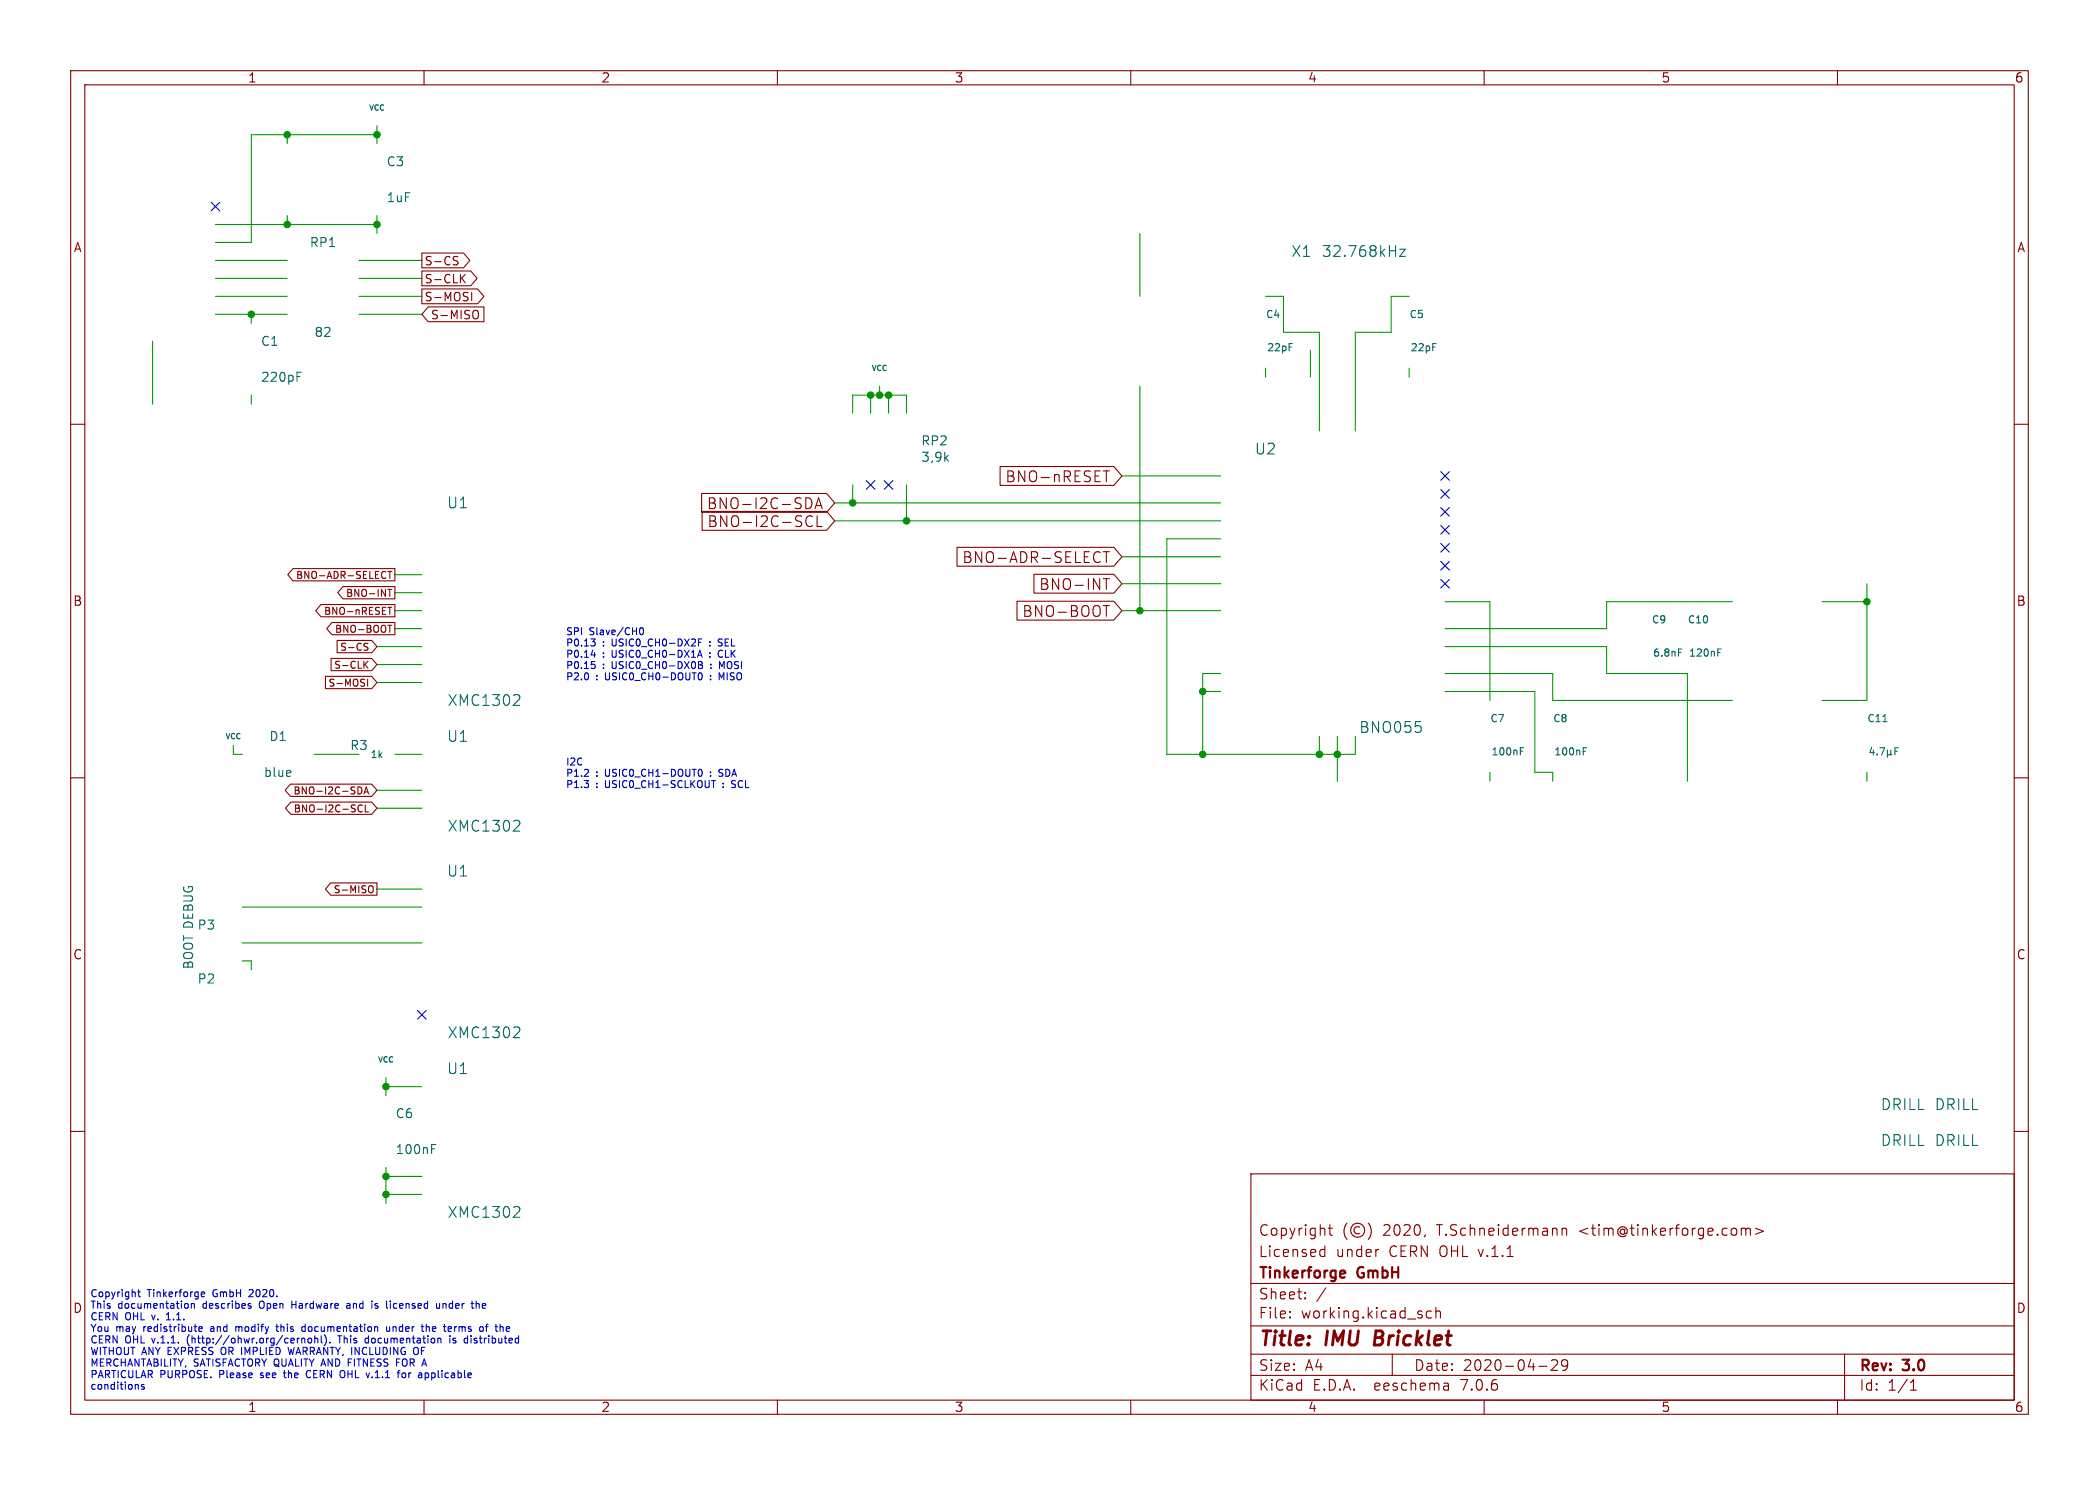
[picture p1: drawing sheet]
<svg xmlns="http://www.w3.org/2000/svg" width="297mm" height="210mm" viewBox="0 0 297 210" stroke-linecap="round" stroke-linejoin="round" font-family="sans-serif">
<g fill="none" stroke="#840000" stroke-width=".15">
<path d="M10 10h277v190h-277zM12 12h273v186h-273zM60 10v2M110 10v2M160 10v2M210 10v2M260 10v2M59.7 35.8h5.9l.9 1-.9 1.1h-5.9zM59.7 38.3h6.9l.9 1.1-.9 1h-6.9zM64.4 36.8l.3 .1 .1 .3-.2 .3h-.3M64.4 36.3h.4M65.3 39.3l.5 .7"/>
<path d="M65.8 38.8l-.7 .7M10 60h2M59.7 40.9h7.9l.9 1-.9 1.1h-7.9zM60.6 43.4h7.9v2.1h-7.9l-.9-1zM66.7 41.3v1.2M67.2 43.9a.4 .4 0 0 1 .5 .4v.4a.4 .4 0 0 1-.5 .4M285 60h2M99.3 69.8h17.7l1.1 1.3-1.1 1.4h-17.7zM99.3 72.3h17.7l1.1 1.4-1.1 1.3h-17.7zM114 70.4a.8 .8 0 0 1 .9 .5 .8 .8 0 0 1-.3 1h-.6M114.2 74.2a.53 .53 0 0 0 .8 .1M115 73.1a.53 .53 0 0 0-.8 .1"/>
<path d="M115.3 71.9l.5-1.5 .5 1.5M115.5 71.5h.7M115.6 72.9v1.6h.7M135.4 77.4h22.2l1.1 1.3-1.1 1.4h-22.2zM141.5 66h16.1l1.1 1.3-1.1 1.3h-16.1zM155.4 78l.3 .2M155.7 79.4l-.3 .1M156.1 78h.9M156.1 66.6h.9M156.5 66.6v1.5M156.5 78v1.5M41.5 80.4h14.4v1.7h-14.4l-.8-.8z"/>
<path d="M45.4 85.5h10.5v1.7h-10.5l-.7-.8zM46 95.7h6.6l.7 .8-.7 .9h-6.6zM46.9 93.1h5.7l.7 .9-.7 .8h-5.7zM47 88h8.9v1.8h-8.9l-.8-.9zM47.7 90.6h4.9l.7 .8-.7 .9h-4.9zM48.5 83h7.4v1.7h-7.4l-.7-.9zM51.6 93.9l.5 .6M51.7 91.4l.3 .1 .1 .3-.2 .2h-.3M51.7 91h.4M52 96.1v.9M52.1 93.5l-.6 .6M54.3 80.8l.3 .1"/>
<path d="M54.6 81.7l-.3 .1M54.9 83.4h.5M54.9 80.8h.5M54.9 85.9h.5M54.9 88.4h.5M55.2 80.8v1M55.2 83.4v.9M55.2 85.9v1M55.2 88.4v1M143.9 85h13.7l1.1 1.4-1.1 1.3h-13.7zM146.3 81.2h11.3l1.1 1.4-1.1 1.3h-11.3zM156.1 81.8h.9"/>
<path d="M156.1 85.6h.9M156.5 81.8v1.6M10 110h2M41.1 110.9h11.5l.7 .9-.7 .8h-11.5l-.7-.8zM41.1 113.4h11.5l.7 .9-.7 .9h-11.5l-.7-.9zM50.6 111.3a.5 .5 0 0 1 .6 .5 .5 .5 0 0 1-.6 .5M51.3 113.9a.47 .47 0 0 0-.7 .4 .47 .47 0 0 0 .5 .5l.2-.1M51.5 112.3l.3-1 .4 1M51.6 112h.5M51.7 113.8v1h.5M285 110h2M46.8 124.9h6.5v1.7h-6.5l-.8-.9z"/>
<path d="M52.4 125.3a.33 .33 0 0 1 .4 .3v.3a.33 .33 0 0 1-.4 .4M10 160h2M285 160h2M177 166h108v32h-108zM186.9 177.6l.1 .1 .5-.1M186.9 176.8l.1-.1 .5 .1M187.5 176.2v1.5M188 173.7h.5M188.2 173.2v1.3v.1l.3 .1M190.6 173a1.72 1.72 0 0 0 0 2.3M192.4 173.6a.52 .52 0 0 0-.8 .4 .52 .52 0 0 0 .8 .4M193.6 173a1.72 1.72 0 0 1 0 2.3"/>
<path d="M195 176.7h.1M201.7 174.6l-.2 .3M221 173.8a.37 .37 0 0 1 .7 .1v.8M221 173.7v1M246.4 173.8a.37 .37 0 0 1 .6 .1M246.4 173.7v1M247 173.9l.2-.2 .4 .1 .1 .9M247 173.9v.8M248.4 173.7l1.1 .4-1.1 .5M60 198v2M110 198v2M160 198v2"/>
<path d="M177 194.5h108M177 191.5h108M177 187.5h108M177 181.5h108M182.5 186.3h.1l-.1 .1M182.5 186.3v.1M182.5 185.5v.1M182.5 185.5h.1l-.1 .1M184.7 183.6v.1M184.7 183.6h-.1l.1 .1M184.7 182.8v.1M184.7 182.8h-.1l.1 .1"/>
<path d="M187.6 182.1l-1.3 2M197 191.5v3M202.5 185.5l-.4-.1-.3 .3v.4l.2 .2 .1 .1 .4-.1M203.2 185.5a.37 .37 0 0 1 .6 .1v.8M203.2 184.9v1.5M204.9 195.7l.1 .9M205 196.5l-.2 .1M205 196h-.2M210 198v2M217.7 193.2h1.2M219.5 192.4l.2-.1 .5 .1a.41 .41 0 0 1 .1 .5l-.8 .9h.9M221.8 192.9l-.3 .3h-.3l-.2-.3v-.3l.1-.2 .4-.1 .2 .1a.99 .99 0 0 1-.3 1.4h-.3"/>
<path d="M260 198v2M261 191.5v6.5M270.3 196.6h.9M270.3 195.5l.4-.4v1.5"/>
<circle cx="192.1" cy="174" r="1"/>
</g>
<path d="M194.7 188.2l-.3 2h.8" fill="none" stroke="#840000" stroke-width=".4"/>
<path d="M190.1 179.7l.2 .1v.2l-.7 .2M190.3 180.6l-.2 .1" fill="none" stroke="#840000" stroke-width=".3"/>
<g fill="none" stroke="#0000c2" stroke-width=".15">
<path d="M83.6 92.6h.7M83.7 93.6h.5M84 90.7l.2 .2v.3l-.2 .2M84 93.9l.2 .2v.3l-.2 .1M84.1 92.3v.7M84.2 90.4l-.3 .3M90.6 88.9l.1-.1a.53 .53 0 0 1 .4 .5 .53 .53 0 0 1-.4 .5l-.2-.4zM98.7 93l.3-1 .4 1M98.8 92.7h.5M98.8 93.6h.5l.1 .2-.2 .2M98.8 90.8h.4M98.8 94h.4"/>
<path d="M98.9 95.2h.1a.53 .53 0 0 1 .4 .4 .53 .53 0 0 1-.4 .5h-.1M99.2 94l.2 .2v.3h-.6M99.3 90.4h-.5v1M100.4 91.3v.1M100.4 90.7v.1M100.4 92.3v.1M100.4 92.9v.1M100.5 95.5v.1M100.5 96v.1M100.6 94.5h.1M100.6 93.9v.1M101.6 91.3l.4 .1"/>
<path d="M102 92a.53 .53 0 0 0-.4 .5 .53 .53 0 0 0 .4 .5M102 90.4h-.2l-.2 .2 .1 .2 .3 .1M102.1 95.9l-.3-.7v.9M102.1 94.3l-.3-.7v.9M82.7 109.8h.6M83.2 108.9v.3M98.9 108.8h.1a.53 .53 0 0 1 .4 .5 .53 .53 0 0 1-.4 .5l-.1-.1M100.5 109.7v.1M100.5 109.2v.1M100.7 110.4h.5M101 110.4v1M101.7 109.7l.4 .1"/>
<path d="M102.1 108.8h-.2l-.2 .2 .1 .2 .3 .1M102.3 111.3v.1M102.3 110.8v.1M103.5 111.3l.4 .1M103.7 110.4l-.2 .3 .4 .2M19.4 195.8l.2 .1v.6M19.5 182.7h.4M19.6 182.4v.8l.3 .2M20.4 195.8h-.2l-.2 .1 .1 .2 .3 .1v.2h-.4M23.5 186.7h.6M23.7 185.8l-.2 .1M26.3 184.3l.2 .1 .1 .1v.4l-.3 .1"/>
<path d="M26.5 189.2v.7M27.1 184.4l.1-.1 .3 .1v.6M27.1 184.3v.7M28.1 187.9h.5v-.2l-.3-.1-.2 .2 .1 .4h.4M28.5 182.8l.1-.1h.2l.2 .1v.1l-.5 .1M28.5 183.2l.1 .2 .3-.1M29.8 187.9v.3M31.3 190.7v.7M33.4 187.6v.7M33.7 187.6l-.3 .1M35.3 182.4l-.1 .1M35.4 184.7l.1 .1-.1 .2"/>
<path d="M35.4 184.3l.1 .1M35.8 182.8l-.6 .6h.6M36.7 184.1v.8M36.8 194.8h.1M36.9 194.2v.2M39 187.6h.4M39.2 187.3v.8l.2 .2M40.1 194.2h.4M40.2 193.8v.9l.3 .1M40.8 190.5l.2 1.1 .2-.8 .2 .8M41.3 184v1M41.3 184.5h.6"/>
<path d="M42.7 188.1l.2 .2 .3-.1M42.7 189.2v.7M42.7 189.3l.1-.1 .3 .1v.6M43.2 187.7l-.3-.1-.2 .2M43.2 187.3v1M43.5 193.9a.5 .5 0 0 0-.2 .6 .5 .5 0 0 0 .6 .3M43.7 189.3l.2-.1 .2 .2v.3l-.2 .2h-.2l-.1-.2zM44.5 189.3l.2-.1 .2 .1 .1 .6M44.5 188.9v1M45.5 188.9v.9l.1 .1M45.9 188.8a1.19 1.19 0 0 1 0 1.5M46.7 189.8v.1"/>
<path d="M48.1 188.9v1M48.7 193.9a.72 .72 0 0 1 0 .9M49.1 184.4h.4v.6M49.3 192.7h.3M49.5 184.6h-.3l-.2 .2 .2 .2h.3M51.7 189.8l.1 .1h.3M52.1 189.3l-.3-.1-.1 .1M52.1 188.9v1M53.1 185h.3M53.4 184.4l-.2-.1-.1 .2v.1l.3 .1M54.7 187.6v.6l.3 .1 .1-.1M55.1 187.6v.7"/>
<path d="M55.2 184v.1M55.6 187.6v.7M55.8 184.4l-.1 .1 .1 .5M55.8 187.6l-.2 .1M56.1 192.7h.3M57 194.2h.2l.2 .1v.3l-.2 .2h-.2l-.1-.2zM59.1 190.6a.72 .72 0 0 1 0 .9M60.2 194.2h.3l.1 .1v.5h-.4M60.3 187.7l.2-.1 .2 .1v.6M60.3 187.3v1M61.8 184.3v.7h.3l.1-.1M62.2 184.3v.7"/>
<path d="M62.2 189.2l.2 .2v.5M62.7 184.3v.7M63.1 184.4l-.3-.1-.1 .1M63.6 188.9v.1M63.6 189.2v.7M63.7 187.6l.2 .3h-.5M63.8 188.2l-.1 .1M64.1 189.9h.4M64.3 187.6v.7M64.4 187.7l-.1 .1M64.5 189.3l-.3-.1-.1 .2v.1l.4 .1M66.6 188.9v.1"/>
<path d="M66.6 189.2v.7M67.5 184.3l.3 .2v.5M68.3 184.4v.6M68.7 187.6h.4M68.7 184.6l-.5 .1M69.1 187.3l-.3 .1v.9M71.7 188.2h.4M71.7 187.7l.3-.1 .1 .3h-.5"/>
</g>
<g fill="none" stroke="#009600" stroke-width=".15">
<path d="M40.6 19.1v1.2M53.3 19.1h-17.7v15.2h-5.1M53.3 17.8v2.5M30.5 36.8h10.1M30.5 31.8h22.8M30.5 39.4h10.1M40.6 30.5v1.3M50.8 36.8h8.9M50.8 39.4h8.9M53.3 30.5v2.5M161.3 33v8.9M21.6 48.3v8.9"/>
<path d="M30.5 41.9h10.1M30.5 44.5h10.1M35.6 44.5v1.2M35.6 55.9v1.3M50.8 41.9h8.9M50.8 44.5h8.9M120.6 58.4v-2.5h7.7v2.5M123.2 55.9v2.5M124.5 54.6v1.3M125.7 55.9v2.5M161.3 54.6v31.8M179.1 41.9h2.5v5.1h5.1v14"/>
<path d="M179.1 52.1v1.2M185.4 49.5v3.8M199.4 41.9h-2.6v5.1h-5v14M199.4 52.1v1.2M118.1 73.7h54.6M118.1 71.1h54.6M120.6 68.6v2.5M128.3 68.6v5.1M158.7 78.7h14M158.7 67.3h14M172.7 76.2h-7.6v30.5h26.7v-2.6M53.3 91.4h6.4"/>
<path d="M53.3 96.5h6.4M53.3 94h6.4M55.9 83.8h3.8M55.9 86.4h3.8M55.9 88.9h3.8M55.9 81.3h3.8M158.7 86.4h14M158.7 82.6h14M170.2 97.8h2.5M172.7 95.3h-2.5v11.4M204.5 95.3h15.2v3.8h25.4M204.5 97.8h12.7v11.4h2.5v1.3"/>
<path d="M204.5 91.4h22.8v3.9h11.5v15.2M204.5 85.1h6.3v14M245.1 85.1h-17.8v3.8h-22.8M257.8 85.1h6.4M264.2 82.6v16.5h-6.4M33 105.4v1.3h1.3M44.4 106.7h6.4M53.3 114.3h6.4M53.3 111.8h6.4M55.9 106.7h3.8M186.7 104.1v2.6M189.2 104.1v6.4"/>
<path d="M210.8 109.2v1.3M264.2 109.2v1.3M34.3 135.9h1.3v1.3M34.3 133.4h25.4M34.3 128.3h25.4M53.3 125.7h6.4M54.6 153.7h5.1M54.6 152.4v2.5M54.6 166.4h5.1M54.6 165.1v5.1M54.6 168.9h5.1"/>
</g>
<g fill="none" stroke="#000084" stroke-width=".15">
<path d="M29.9 28.6l1.2 1.2M31.1 28.6l-1.2 1.2M122.6 68l1.2 1.2M123.8 68l-1.2 1.2M125.1 68l1.2 1.2M126.3 68l-1.2 1.2M203.9 66.7l1.2 1.2M203.9 69.2l1.2 1.3M203.9 71.8l1.2 1.2M203.9 76.9l1.2 1.2M203.9 79.4l1.2 1.2M203.9 74.3l1.2 1.2"/>
<path d="M205.1 66.7l-1.2 1.2M205.1 69.2l-1.2 1.3M205.1 71.8l-1.2 1.2M205.1 76.9l-1.2 1.2M205.1 79.4l-1.2 1.2M205.1 74.3l-1.2 1.2M203.9 81.9l1.2 1.3M205.1 81.9l-1.2 1.3M59.1 142.9l1.2 1.2M60.3 142.9l-1.2 1.2"/>
</g>
<g fill="none" stroke="#006464" stroke-width=".15">
<path d="M198 35.2h.8l-.8 1.1h.8M42 53.3h.4M42 52.6h.6M182.4 48.6h.5M202.7 48.6h.5M73.3 98.2l.1 .1a.41 .41 0 0 1 .1 .6l-.9 .9h1M237.5 91.8h.5M243.1 91.8h.4M243.1 92.3h.3M41.1 109l.1 .3-.7 .1M73.3 116l.1 .1a.41 .41 0 0 1 .1 .6l-.9 .8h1M201 102.8l.1 .1-.1 .5"/>
<path d="M215.1 106.2h.4M215.1 105.7h.5M224 106.2h.4M224 105.7h.5M264.8 105.7l-.2 .7h.6M265.1 106.1v.7M265.6 106.7v.1M266 105.7h.7l-.5 1.1M266.4 102.1h.6M267.1 106.1v1M267.1 106.6l.1 .2h.2l.1-.2M267.5 106.6l.2 .2"/>
<path d="M267.5 106.1v.5M268.1 106.2h.4M268.6 105.7h-.5v1.1M73.3 145.2l.1 .1a.41 .41 0 0 1 .1 .6l-.9 .8h1M61.1 162.5h.4M61.1 161.9h.6M73.3 170.6l.1 .1a.41 .41 0 0 1 .1 .6l-.9 .8h1"/>
</g>
<g fill="#009600" stroke="#009600" stroke-width=".15">
<circle cx="161.3" cy="86.4" r=".46"/>
<circle cx="53.3" cy="19.1" r=".46"/>
<circle cx="53.3" cy="31.8" r=".46"/>
<circle cx="40.6" cy="19.1" r=".46"/>
<circle cx="264.2" cy="85.1" r=".46"/>
<circle cx="35.6" cy="44.5" r=".46"/>
<circle cx="40.6" cy="31.8" r=".46"/>
<circle cx="128.3" cy="73.7" r=".46"/>
<circle cx="124.5" cy="55.9" r=".46"/>
<circle cx="123.2" cy="55.9" r=".46"/>
<circle cx="125.7" cy="55.9" r=".46"/>
<circle cx="120.6" cy="71.1" r=".46"/>
<circle cx="54.6" cy="153.7" r=".46"/>
<circle cx="54.6" cy="168.9" r=".46"/>
<circle cx="54.6" cy="166.4" r=".46"/>
<circle cx="170.2" cy="97.8" r=".46"/>
<circle cx="170.2" cy="106.7" r=".46"/>
<circle cx="186.7" cy="106.7" r=".46"/>
<circle cx="189.2" cy="106.7" r=".46"/>
</g>
<g font-size="2.8" fill="#840000">
<text x="178" y="190.9">Title:</text>
<text x="187.7" y="190.9">IMU</text>
<text x="195.3" y="190.9">Bricklet</text>
</g>
<g font-size="2.1" fill="#006464">
<text x="182.6" y="36.6">X1</text>
<text x="186.9" y="36.6">32.768kHz</text>
<text x="177.5" y="64.5">U2</text>
<text x="63.2" y="72.1">U1</text>
<text x="63.2" y="100.1">XMC1302</text>
<text x="63.2" y="105.1">U1</text>
<text x="192.2" y="103.9">BNO055</text>
<text x="63.2" y="117.8">XMC1302</text>
<text x="63.2" y="124.2">U1</text>
<text x="63.2" y="147">XMC1302</text>
<text x="63.2" y="152.1">U1</text>
<text x="266" y="157.2">DRILL</text>
<text x="273.7" y="157.2">DRILL</text>
<text x="266" y="162.3">DRILL</text>
<text x="273.7" y="162.3">DRILL</text>
<text x="63.2" y="172.4">XMC1302</text>
</g>
<g font-size="2.1" fill="#840000">
<text x="142.2" y="68.4">BNO-nRESET</text>
<text x="100" y="72.2">BNO-I2C-SDA</text>
<text x="100" y="74.8">BNO-I2C-SCL</text>
<text x="136.1" y="79.8">BNO-ADR-SELECT</text>
<text x="147" y="83.6">BNO-INT</text>
<text x="144.6" y="87.5">BNO-BOOT</text>
<text x="178" y="178">Licensed</text>
<text x="178" y="175">Copyright</text>
<text x="189" y="178">under</text>
<text x="195.7" y="175">2020,</text>
<text x="196.6" y="178">CERN OHL v.1.1</text>
<text x="203.5" y="175">T.Schneidermann</text>
<text x="223.7" y="175">&lt;tim@tinkerforge.com&gt;</text>
<text x="178" y="184">Sheet:</text>
<text x="178" y="181.2">Tinkerforge</text>
<text x="192.2" y="181.2">GmbH</text>
<text x="178" y="186.7">File:</text>
<text x="184.1" y="186.7">working.kicad_sch</text>
<text x="178" y="196.9">KiCad</text>
<text x="178" y="194.1">Size:</text>
<text x="184.7" y="194.1">A4</text>
<text x="185.7" y="196.9">E.D.A.</text>
<text x="194.6" y="196.9">eeschema</text>
<text x="200" y="194.1">Date:</text>
<text x="207" y="196.9">7.0.6</text>
<text x="207" y="194.1">2020-04-29</text>
<text x="263" y="194.3">Rev:</text>
<text x="263" y="196.9">Id:</text>
<text x="267.1" y="196.9">1/1</text>
<text x="269.4" y="194.3">3.0</text>
</g>
<g font-size="1.8" fill="#840000">
<text x="35" y="11.9">1</text>
<text x="85" y="11.9">2</text>
<text x="135" y="11.9">3</text>
<text x="185" y="11.9">4</text>
<text x="235" y="11.9">5</text>
<text x="285" y="11.9">6</text>
<text x="10.3" y="35.9">A</text>
<text x="285.3" y="35.9">A</text>
<text x="10.3" y="85.9">B</text>
<text x="285.3" y="85.9">B</text>
<text x="10.3" y="135.9">C</text>
<text x="285.3" y="135.9">C</text>
<text x="10.3" y="185.9">D</text>
<text x="285.3" y="185.9">D</text>
<text x="35" y="199.9">1</text>
<text x="85" y="199.9">2</text>
<text x="135" y="199.9">3</text>
<text x="185" y="199.9">4</text>
<text x="235" y="199.9">5</text>
<text x="285" y="199.9">6</text>
</g>
<g font-size="1.8" fill="#006464">
<text x="54.6" y="23.7">C3</text>
<text x="54.6" y="28.8">1uF</text>
<text x="43.7" y="35.2">RP1</text>
<text x="44.4" y="47.9">82</text>
<text x="36.8" y="49.1">C1</text>
<text x="36.8" y="54.2">220pF</text>
<text x="130.3" y="63.2">RP2</text>
<text x="130.3" y="65.5">3,9k</text>
<text x="38" y="105">D1</text>
<text x="49.5" y="106.3">R3</text>
<text x="37.2" y="110.1">blue</text>
<text x="27.9" y="131.7">P3</text>
<text x="27.5" y="137.2" transform="rotate(-90 27.5 137.2)">BOOT DEBUG</text>
<text x="27.9" y="139.3">P2</text>
<text x="55.9" y="158.3">C6</text>
<text x="55.9" y="163.4">100nF</text>
</g>
<g font-size="1.7" fill="#840000">
<text x="60" y="37.7">S-CS</text>
<text x="60" y="40.3">S-CLK</text>
<text x="60" y="42.8">S-MOSI</text>
<text x="60.9" y="45.4">S-MISO</text>
</g>
<g font-size="1.4" fill="#006464">
<text x="179" y="45.2">C4</text>
<text x="199.4" y="45.2">C5</text>
<text x="179.2" y="49.9">22pF</text>
<text x="199.5" y="49.9">22pF</text>
<text x="233.6" y="88.4">C9</text>
<text x="238.7" y="88.4">C10</text>
<text x="233.8" y="93.1">6.8nF</text>
<text x="238.9" y="93.1">120nF</text>
<text x="52.3" y="107.4">1k</text>
<text x="210.8" y="102.3">C7</text>
<text x="210.9" y="107">100nF</text>
<text x="219.7" y="102.3">C8</text>
<text x="219.8" y="107">100nF</text>
<text x="264.1" y="102.3">C11</text>
</g>
<g font-size="1.4" fill="#840000">
<text x="41.7" y="82.1">BNO-ADR-SELECT</text>
<text x="45.7" y="87.2">BNO-nRESET</text>
<text x="47.3" y="89.7">BNO-BOOT</text>
<text x="48.8" y="84.6">BNO-INT</text>
<text x="47.1" y="94.8">S-CLK</text>
<text x="48" y="92.2">S-CS</text>
<text x="46.3" y="97.3">S-MOSI</text>
<text x="41.4" y="112.6">BNO-I2C-SDA</text>
<text x="41.4" y="115.1">BNO-I2C-SCL</text>
<text x="47.1" y="126.5">S-MISO</text>
</g>
<g font-size="1.4" fill="#0000c2">
<text x="80" y="89.9">SPI</text>
<text x="83.4" y="89.9">Slave/CH0</text>
<text x="80" y="91.5">P0.13</text>
<text x="80" y="93.1">P0.14</text>
<text x="80" y="94.7">P0.15</text>
<text x="85.3" y="91.5">:</text>
<text x="85.3" y="93.1">:</text>
<text x="85.3" y="94.7">:</text>
<text x="86.8" y="91.5">USIC0_CH0-DX2F</text>
<text x="86.8" y="93.1">USIC0_CH0-DX1A</text>
<text x="86.8" y="94.7">USIC0_CH0-DX0B</text>
<text x="102.4" y="91.5">SEL</text>
<text x="102.4" y="93.1">CLK</text>
<text x="102.5" y="94.7">MOSI</text>
<text x="80" y="96.3">P2.0</text>
<text x="84.4" y="96.3">:</text>
<text x="85.9" y="96.3">USIC0_CH0-DOUT0</text>
<text x="102.5" y="96.3">MISO</text>
<text x="80" y="108.3">I2C</text>
<text x="80" y="109.9">P1.2</text>
<text x="80" y="111.5">P1.3</text>
<text x="84.4" y="109.9">:</text>
<text x="84.4" y="111.5">:</text>
<text x="85.9" y="109.9">USIC0_CH1-DOUT0</text>
<text x="85.9" y="111.5">USIC0_CH1-SCLKOUT</text>
<text x="102.5" y="109.9">SDA</text>
<text x="104.3" y="111.5">SCL</text>
<text x="12.7" y="183.5">Copyright</text>
<text x="12.7" y="185.1">This</text>
<text x="16.7" y="185.1">documentation</text>
<text x="20.9" y="183.5">Tinkerforge</text>
<text x="28.9" y="185.1">describes</text>
<text x="30.3" y="183.5">GmbH</text>
<text x="35.7" y="183.5">2020.</text>
<text x="37.2" y="185.1">Open</text>
<text x="42" y="185.1">Hardware</text>
<text x="50" y="185.1">and</text>
<text x="53.8" y="185.1">is</text>
<text x="56.1" y="185.1">licensed</text>
<text x="63.5" y="185.1">under</text>
<text x="68.7" y="185.1">the</text>
<text x="12.7" y="186.8">CERN</text>
<text x="12.7" y="188.4">You</text>
<text x="12.7" y="190.1">CERN</text>
<text x="12.7" y="191.7">WITHOUT ANY EXPRESS</text>
<text x="16.4" y="188.4">may</text>
<text x="17.7" y="186.8">OHL</text>
<text x="17.7" y="190.1">OHL</text>
<text x="20.5" y="188.4">redistribute</text>
<text x="21.7" y="186.8">v.</text>
<text x="21.7" y="190.1">v.1.1.</text>
<text x="24" y="186.8">1.1.</text>
<text x="26.9" y="190.1">(http://ohwr.org/cernohl).</text>
<text x="30.3" y="188.4">and</text>
<text x="31.7" y="191.7">OR IMPLIED</text>
<text x="34" y="188.4">modify</text>
<text x="40.1" y="188.4">this</text>
<text x="41.8" y="191.7">WARRANTY, INCLUDING</text>
<text x="43.9" y="188.4">documentation</text>
<text x="48.6" y="190.1">This</text>
<text x="52.6" y="190.1">documentation</text>
<text x="56.1" y="188.4">under</text>
<text x="60" y="191.7">OF</text>
<text x="61.4" y="188.4">the</text>
<text x="64.8" y="188.4">terms</text>
<text x="64.8" y="190.1">is</text>
<text x="67.2" y="190.1">distributed</text>
<text x="70.1" y="188.4">of</text>
<text x="12.7" y="193.3">MERCHANTABILITY,</text>
<text x="12.7" y="195">PARTICULAR</text>
<text x="12.7" y="196.6">conditions</text>
<text x="22.7" y="195">PURPOSE.</text>
<text x="27.4" y="193.3">SATISFACTORY QUALITY AND</text>
<text x="31.3" y="195">Please</text>
<text x="37.3" y="195">see</text>
<text x="40.9" y="195">the</text>
<text x="44.3" y="195">CERN</text>
<text x="49.3" y="195">OHL</text>
<text x="50" y="193.3">FITNESS</text>
<text x="53.3" y="195">v.1.1</text>
<text x="57" y="193.3">FOR</text>
<text x="58" y="195">for</text>
<text x="61.2" y="195">applicable</text>
</g>
<g font-size="1.1" fill="#006464">
<text x="52.1" y="15.8">VCC</text>
<text x="123.2" y="52.7">VCC</text>
<text x="31.8" y="104.7">VCC</text>
<text x="53.4" y="150.5">VCC</text>
</g>
</svg>
